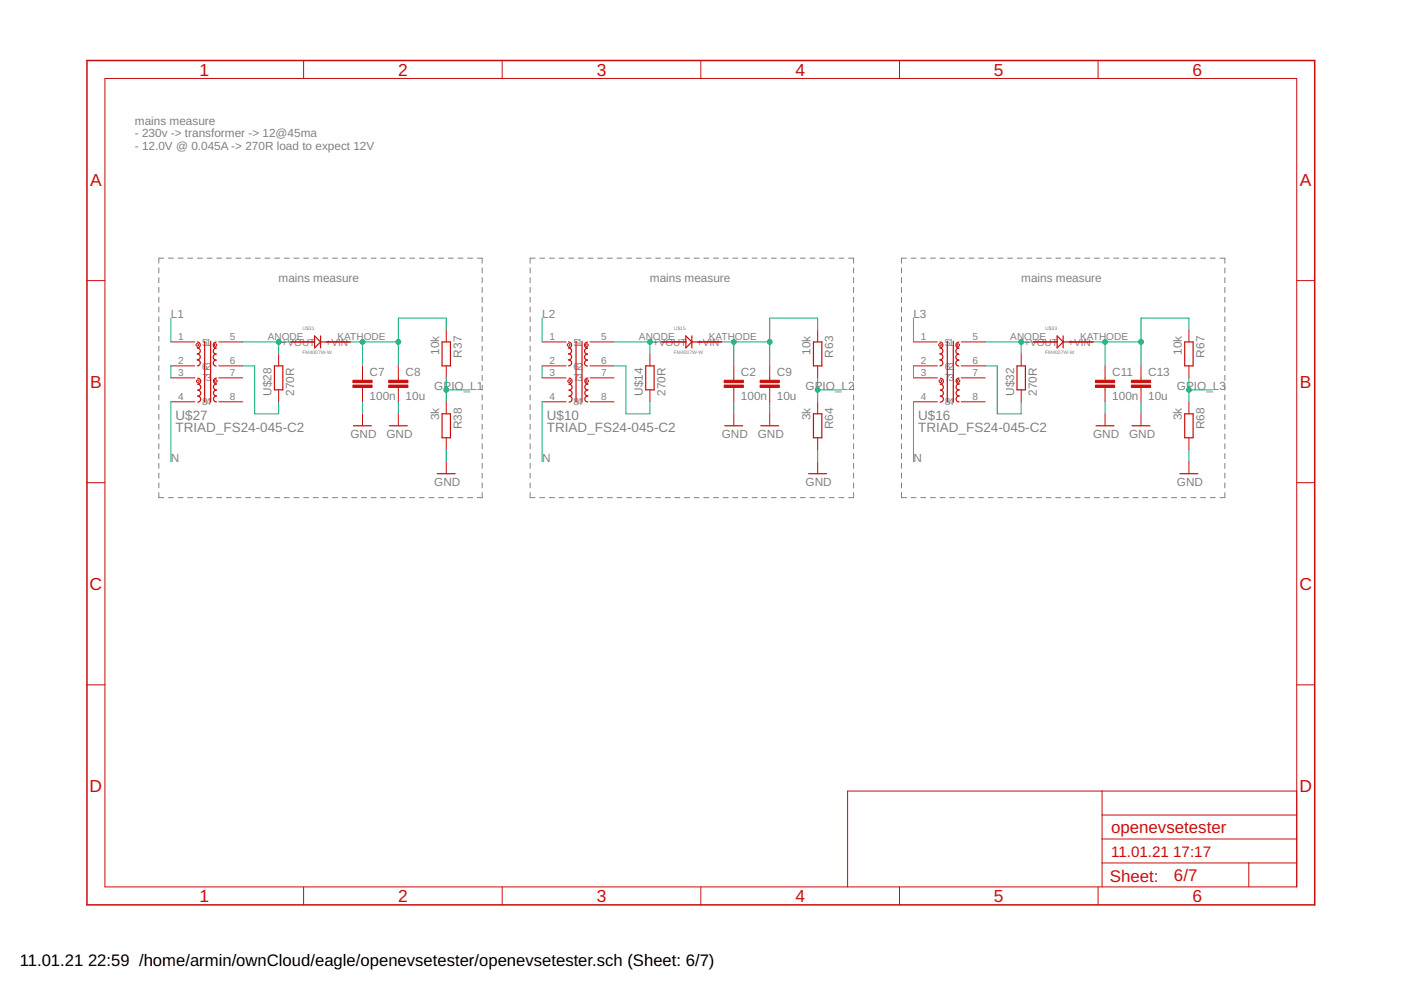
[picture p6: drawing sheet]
<svg xmlns="http://www.w3.org/2000/svg" width="297mm" height="210mm" viewBox="0 0 297 210" stroke-linecap="round" stroke-linejoin="round" font-family="sans-serif">
<g fill="none" stroke="#808080" stroke-width=".21">
<path d="M33.7 56.8v1.1M33.7 58.9v1M34.7 54.7h-1v1.1M35.7 54.7h1.1M37.8 54.7h1M39.8 54.7h1.1M41.9 54.7h1M43.9 54.7h1.1M46 54.7h1M48 54.7h1M50 54.7h1.1M52.1 54.7h1"/>
<path d="M54.1 54.7h1.1M56.2 54.7h1M58.2 54.7h1.1M60.3 54.7h1M62.3 54.7h1.1M64.4 54.7h1M66.4 54.7h1.1M68.5 54.7h1M70.5 54.7h1M72.6 54.7h1M74.6 54.7h1M76.6 54.7h1.1"/>
<path d="M78.7 54.7h1M80.7 54.7h1.1M82.8 54.7h1M84.8 54.7h1.1M86.9 54.7h1M88.9 54.7h1.1M91 54.7h1M93 54.7h1.1M95.1 54.7h1M97.1 54.7h1M99.1 54.7h1.1M101.2 54.7h1v1.1"/>
<path d="M102.2 56.8v1.1M102.2 58.9v1M112.4 56.8v1.1M112.4 58.9v1M113.5 54.7h-1.1v1.1M114.4 54.7h1.1M116.5 54.7h1M118.5 54.7h1.1M120.6 54.7h1M122.6 54.7h1.1M124.7 54.7h1M126.7 54.7h1.1"/>
<path d="M128.8 54.7h1M130.8 54.7h1.1M132.9 54.7h1M134.9 54.7h1.1M136.9 54.7h1.1M139 54.7h1M141.1 54.7h1M143.1 54.7h1M145.1 54.7h1.1M147.2 54.7h1M149.2 54.7h1.1M151.3 54.7h1"/>
<path d="M153.3 54.7h1.1M155.4 54.7h1M157.4 54.7h1.1M159.5 54.7h1M161.5 54.7h1.1M163.6 54.7h1M165.6 54.7h1M167.6 54.7h1.1M169.7 54.7h1M171.7 54.7h1.1M173.8 54.7h1M175.8 54.7h1.1"/>
<path d="M177.9 54.7h1M179.9 54.7h1.1v1.1M181 56.8v1.1M181 58.9v1M191.1 56.8v1.1M191.1 58.9v1M192.2 54.7h-1.1v1.1M193.2 54.7h1M195.2 54.7h1.1M197.3 54.7h1M199.3 54.7h1.1M201.4 54.7h1"/>
<path d="M203.4 54.7h1M205.4 54.7h1.1M207.5 54.7h1M209.5 54.7h1.1M211.6 54.7h1M213.6 54.7h1.1M215.7 54.7h1M217.7 54.7h1.1M219.8 54.7h1M221.8 54.7h1.1M223.9 54.7h1M225.9 54.7h1"/>
<path d="M228 54.7h1M230 54.7h1.1M232.1 54.7h1M234.1 54.7h1M236.1 54.7h1.1M238.2 54.7h1M240.2 54.7h1.1M242.3 54.7h1M244.3 54.7h1.1M246.4 54.7h1M248.4 54.7h1.1M250.5 54.7h1"/>
<path d="M252.5 54.7h1.1M254.6 54.7h1M256.6 54.7h1M258.7 54.7h1v1.1M259.7 56.8v1.1M259.7 58.9v1M33.7 60.9v1.1M33.7 63v1.1M33.7 65.1v1.1M33.7 67.2v1M33.7 69.2v1.1M33.7 71.3v1.1"/>
<path d="M33.7 73.4v1M33.7 75.4v1.1M33.7 77.5v1.1M33.7 79.6v1.1M102.2 60.9v1.1M102.2 63v1.1M102.2 65.1v1.1M102.2 67.2v1M102.2 69.2v1.1M102.2 71.3v1.1M102.2 73.4v1M102.2 75.4v1.1"/>
<path d="M102.2 77.5v1.1M102.2 79.6v1.1M112.4 60.9v1.1M112.4 63v1.1M112.4 65.1v1.1M112.4 67.2v1M112.4 69.2v1.1M112.4 71.3v1.1M112.4 73.4v1M112.4 75.4v1.1M112.4 77.5v1.1M112.4 79.6v1.1"/>
<path d="M181 60.9v1.1M181 63v1.1M181 65.1v1.1M181 67.2v1M181 69.2v1.1M181 71.3v1.1M181 73.4v1M181 75.4v1.1M181 77.5v1.1M181 79.6v1.1M191.1 60.9v1.1M191.1 63v1.1"/>
<path d="M191.1 65.1v1.1M191.1 67.2v1M191.1 69.2v1.1M191.1 71.3v1.1M191.1 73.4v1M191.1 75.4v1.1M191.1 77.5v1.1M191.1 79.6v1.1M259.7 60.9v1.1M259.7 63v1.1M259.7 65.1v1.1M259.7 67.2v1"/>
<path d="M259.7 69.2v1.1M259.7 71.3v1.1M259.7 73.4v1M259.7 75.4v1.1M259.7 77.5v1.1M259.7 79.6v1.1M33.7 81.7v1M33.7 83.7v1.1M33.7 85.8v1.1M33.7 87.9v1M33.7 89.9v1.1M33.7 92v1.1"/>
<path d="M33.7 94.1v1.1M33.7 96.2v1M33.7 98.2v1.1M102.2 81.7v1M102.2 83.7v1.1M102.2 85.8v1.1M102.2 87.9v1M102.2 89.9v1.1M102.2 92v1.1M102.2 94.1v1.1M102.2 96.2v1M102.2 98.2v1.1"/>
<path d="M112.4 81.7v1M112.4 83.7v1.1M112.4 85.8v1.1M112.4 87.9v1M112.4 89.9v1.1M112.4 92v1.1M112.4 94.1v1.1M112.4 96.2v1M112.4 98.2v1.1M181 81.7v1M181 83.7v1.1M181 85.8v1.1"/>
<path d="M181 87.9v1M181 89.9v1.1M181 92v1.1M181 94.1v1.1M181 96.2v1M181 98.2v1.1M191.1 81.7v1M191.1 83.7v1.1M191.1 85.8v1.1M191.1 87.9v1M191.1 89.9v1.1M191.1 92v1.1"/>
<path d="M191.1 94.1v1.1M191.1 96.2v1M191.1 98.2v1.1M259.7 81.7v1M259.7 83.7v1.1M259.7 85.8v1.1M259.7 87.9v1M259.7 89.9v1.1M259.7 92v1.1M259.7 94.1v1.1M259.7 96.2v1M259.7 98.2v1.1"/>
<path d="M33.7 100.3v1.1M33.7 102.4v1M33.7 104.4v1.1h1M35.7 105.5h1.1M37.8 105.5h1M39.8 105.5h1.1M41.9 105.5h1M43.9 105.5h1.1M46 105.5h1M48 105.5h1M50 105.5h1.1M52.1 105.5h1"/>
<path d="M54.1 105.5h1.1M56.2 105.5h1M58.2 105.5h1.1M60.3 105.5h1M62.3 105.5h1.1M64.4 105.5h1M66.4 105.5h1.1M68.5 105.5h1M70.5 105.5h1M72.6 105.5h1M74.6 105.5h1M76.6 105.5h1.1"/>
<path d="M78.7 105.5h1M80.7 105.5h1.1M82.8 105.5h1M84.8 105.5h1.1M86.9 105.5h1M88.9 105.5h1.1M91 105.5h1M93 105.5h1.1M95.1 105.5h1M97.1 105.5h1M99.1 105.5h1.1M102.2 100.3v1.1"/>
<path d="M102.2 102.4v1M102.2 104.4v1.1h-1M112.4 104.4v1.1h1.1M112.4 100.3v1.1M112.4 102.4v1M114.4 105.5h1.1M116.5 105.5h1M118.5 105.5h1.1M120.6 105.5h1M122.6 105.5h1.1M124.7 105.5h1M126.7 105.5h1.1"/>
<path d="M128.8 105.5h1M130.8 105.5h1.1M132.9 105.5h1M134.9 105.5h1.1M136.9 105.5h1.1M139 105.5h1M141.1 105.5h1M143.1 105.5h1M145.1 105.5h1.1M147.2 105.5h1M149.2 105.5h1.1M151.3 105.5h1"/>
<path d="M153.3 105.5h1.1M155.4 105.5h1M157.4 105.5h1.1M159.5 105.5h1M161.5 105.5h1.1M163.6 105.5h1M165.6 105.5h1M167.6 105.5h1.1M169.7 105.5h1M171.7 105.5h1.1M173.8 105.5h1M175.8 105.5h1.1"/>
<path d="M177.9 105.5h1M181 104.4v1.1h-1.1M181 100.3v1.1M181 102.4v1M191.1 104.4v1.1h1.1M191.1 100.3v1.1M191.1 102.4v1M193.2 105.5h1M195.2 105.5h1.1M197.3 105.5h1M199.3 105.5h1.1M201.4 105.5h1"/>
<path d="M203.4 105.5h1M205.4 105.5h1.1M207.5 105.5h1M209.5 105.5h1.1M211.6 105.5h1M213.6 105.5h1.1M215.7 105.5h1M217.7 105.5h1.1M219.8 105.5h1M221.8 105.5h1.1M223.9 105.5h1M225.9 105.5h1"/>
<path d="M228 105.5h1M230 105.5h1.1M232.1 105.5h1M234.1 105.5h1M236.1 105.5h1.1M238.2 105.5h1M240.2 105.5h1.1M242.3 105.5h1M244.3 105.5h1.1M246.4 105.5h1M248.4 105.5h1.1M250.5 105.5h1"/>
<path d="M252.5 105.5h1.1M254.6 105.5h1M256.6 105.5h1M259.7 104.4v1.1h-1M259.7 100.3v1.1M259.7 102.4v1"/>
</g>
<g fill="none" stroke="#c90d0c" stroke-width=".21">
<path d="M22.2 16.6h252.7v171.4h-252.7zM64.4 12.8v3.8M106.5 12.8v3.8M148.6 12.8v3.8M190.7 12.8v3.8M232.8 12.8v3.8M18.4 59.5h3.8M274.9 59.5h3.8M36.2 72.5h5.1M36.2 77.6h5.1M46.4 72.5h5.1M46.4 77.6h5.1"/>
<path d="M59.1 75v2.6M61.6 72.5h5.1M69.2 72.5h5.1M76.9 77.6v3M84.5 77.6v3M94.6 70v2.5M94.6 77.6v2.5M114.9 72.5h5.1M114.9 77.6h5.1M125.1 72.5h5.1M125.1 77.6h5.1M137.8 75v2.6"/>
<path d="M140.3 72.5h5.1M148 72.5h5M155.6 77.6v3M163.2 77.6v3M173.4 70v2.5M173.4 77.6v2.5M193.7 72.5h5M193.7 77.6h5M203.8 72.5h5.1M203.8 77.6h5.1M216.5 75v2.6M219.1 72.5h5"/>
<path d="M226.7 72.5h5.1M234.3 77.6v3M241.9 77.6v3M252.1 70v2.5M252.1 77.6v2.5M36.2 80.1h5.1M36.2 85.2h5.1M46.4 80.1h5.1M46.4 85.2h5.1M59.1 82.7v2.5M76.9 82.1v3.1M76.9 87.7v2.6"/>
<path d="M84.5 82.1v3.1M84.5 87.7v2.6M94.6 85.2v2.5M94.6 92.8v2.6M94.6 97.9v2.5M114.9 80.1h5.1M114.9 85.2h5.1M125.1 80.1h5.1M125.1 85.2h5.1M137.8 82.7v2.5M155.6 82.1v3.1M155.6 87.7v2.6"/>
<path d="M163.2 82.1v3.1M163.2 87.7v2.6M173.4 85.2v2.5M173.4 92.8v2.6M173.4 97.9v2.5M193.7 80.1h5M193.7 85.2h5M203.8 80.1h5.1M203.8 85.2h5.1M216.5 82.7v2.5M234.3 82.1v3.1M234.3 87.7v2.6"/>
<path d="M241.9 82.1v3.1M241.9 87.7v2.6M252.1 85.2v2.5M252.1 92.8v2.6M252.1 97.9v2.5M18.4 102.3h3.8M274.9 102.3h3.8M18.4 145.2h3.8M274.9 145.2h3.8M233.7 167.7v20.3M233.7 177.9h41.2M233.7 172.8h41.2"/>
<path d="M274.9 167.7h-95.2v20.3M64.4 188v3.9M106.5 188v3.9M148.6 188v3.9M190.7 188v3.9M232.8 188v3.9M233.7 183h41.2M264.8 183v5"/>
<circle cx="41.8" cy="73.1" r=".28"/>
<circle cx="45.7" cy="73.2" r=".28"/>
<circle cx="120.5" cy="73.1" r=".28"/>
<circle cx="124.4" cy="73.2" r=".28"/>
<circle cx="199.3" cy="73.1" r=".28"/>
<circle cx="203.2" cy="73.2" r=".28"/>
<circle cx="41.9" cy="80.8" r=".28"/>
<circle cx="45.8" cy="80.8" r=".28"/>
<circle cx="120.6" cy="80.8" r=".28"/>
<circle cx="124.5" cy="80.8" r=".28"/>
<circle cx="199.4" cy="80.8" r=".28"/>
<circle cx="203.2" cy="80.8" r=".28"/>
</g>
<path d="M18.4 12.8h260.3v179.1h-260.3z" fill="none" stroke="#c90d0c" stroke-width=".32"/>
<g fill="none" stroke="#c90d0c" stroke-width=".25">
<path d="M41.8 72.5a.63 .63 0 0 1 .7 .6 .63 .63 0 0 1-.7 .7 .63 .63 0 0 1 .7 .6 .63 .63 0 0 1-.7 .6 .63 .63 0 0 1 .7 .7 .63 .63 0 0 1-.7 .6 .63 .63 0 0 1 .7 .6 .63 .63 0 0 1-.7 .7M43.4 72.3v13M44.7 72.3v13M45.8 72.5a.64 .64 0 0 0-.6 .7 .64 .64 0 0 0 .6 .6 .64 .64 0 0 0-.6 .6 .64 .64 0 0 0 .6 .7 .64 .64 0 0 0-.6 .6 .64 .64 0 0 0 .6 .6 .64 .64 0 0 0-.6 .7 .64 .64 0 0 0 .6 .6M58.2 77.6h1.8v5.1h-1.8zM61.6 72.5h5.1M66.7 71.2l1.3 1.3-1.3 1.3zM68 72.5h6.3M68 71.2v2.6M93.7 72.5h1.8v5.1h-1.8zM120.5 72.5a.63 .63 0 0 1 .7 .6 .63 .63 0 0 1-.7 .7 .63 .63 0 0 1 .7 .6 .63 .63 0 0 1-.7 .6 .63 .63 0 0 1 .7 .7 .63 .63 0 0 1-.7 .6 .63 .63 0 0 1 .7 .6 .63 .63 0 0 1-.7 .7M122.1 72.3v13"/>
<path d="M123.4 72.3v13M124.6 72.5a.63 .63 0 0 0-.7 .7 .63 .63 0 0 0 .7 .6 .63 .63 0 0 0-.7 .6 .63 .63 0 0 0 .7 .7 .63 .63 0 0 0-.7 .6 .63 .63 0 0 0 .7 .6 .63 .63 0 0 0-.7 .7 .63 .63 0 0 0 .7 .6M136.9 77.6h1.8v5.1h-1.8zM140.3 72.5h5.1M145.4 71.2l1.3 1.3-1.3 1.3zM146.7 72.5h6.3M146.7 71.2v2.6M172.5 72.5h1.7v5.1h-1.7zM199.3 72.5a.63 .63 0 0 1 .6 .6 .63 .63 0 0 1-.6 .7 .63 .63 0 0 1 .6 .6 .63 .63 0 0 1-.6 .6 .63 .63 0 0 1 .6 .7 .63 .63 0 0 1-.6 .6 .63 .63 0 0 1 .6 .6 .63 .63 0 0 1-.6 .7M200.9 72.3v13M202.1 72.3v13M203.3 72.5a.63 .63 0 0 0-.7 .7 .63 .63 0 0 0 .7 .6 .63 .63 0 0 0-.7 .6 .63 .63 0 0 0 .7 .7 .63 .63 0 0 0-.7 .6 .63 .63 0 0 0 .7 .6 .63 .63 0 0 0-.7 .7 .63 .63 0 0 0 .7 .6"/>
<path d="M215.6 77.6h1.8v5.1h-1.8zM219.1 72.5h5M224.1 71.2l1.3 1.3-1.3 1.3zM225.4 72.5h6.4M225.4 71.2v2.6M251.2 72.5h1.8v5.1h-1.8zM41.9 80.2a.63 .63 0 0 1 .7 .6 .63 .63 0 0 1-.7 .6 .63 .63 0 0 1 .7 .7 .63 .63 0 0 1-.7 .6 .63 .63 0 0 1 .7 .7 .63 .63 0 0 1-.7 .6 .63 .63 0 0 1 .7 .6 .63 .63 0 0 1-.7 .7M45.9 80.1a.63 .63 0 0 0-.6 .7 .63 .63 0 0 0 .6 .6 .63 .63 0 0 0-.6 .6 .63 .63 0 0 0 .6 .7 .63 .63 0 0 0-.6 .6 .63 .63 0 0 0 .6 .6 .63 .63 0 0 0-.6 .7 .63 .63 0 0 0 .6 .6M75 90.3h3.7M82.5 90.3h3.9M93.7 87.7h1.8v5.1h-1.8zM120.6 80.2a.63 .63 0 0 1 .7 .6 .63 .63 0 0 1-.7 .6 .63 .63 0 0 1 .7 .7 .63 .63 0 0 1-.7 .6 .63 .63 0 0 1 .7 .7 .63 .63 0 0 1-.7 .6 .63 .63 0 0 1 .7 .6 .63 .63 0 0 1-.7 .7"/>
<path d="M124.6 80.1a.63 .63 0 0 0-.6 .7 .63 .63 0 0 0 .6 .6 .63 .63 0 0 0-.6 .6 .63 .63 0 0 0 .6 .7 .63 .63 0 0 0-.6 .6 .63 .63 0 0 0 .6 .6 .63 .63 0 0 0-.6 .7 .63 .63 0 0 0 .6 .6M153.7 90.3h3.8M161.3 90.3h3.8M172.5 87.7h1.7v5.1h-1.7zM199.4 80.2a.63 .63 0 0 1 .6 .6 .63 .63 0 0 1-.6 .6 .63 .63 0 0 1 .6 .7 .63 .63 0 0 1-.6 .6 .63 .63 0 0 1 .6 .7 .63 .63 0 0 1-.6 .6 .63 .63 0 0 1 .6 .6 .63 .63 0 0 1-.6 .7M203.3 80.1a.63 .63 0 0 0-.6 .7 .63 .63 0 0 0 .6 .6 .63 .63 0 0 0-.6 .6 .63 .63 0 0 0 .6 .7 .63 .63 0 0 0-.6 .6 .63 .63 0 0 0 .6 .6 .63 .63 0 0 0-.6 .7 .63 .63 0 0 0 .6 .6M232.4 90.3h3.8M240 90.3h3.8M251.2 87.7h1.8v5.1h-1.8zM92.7 100.4h3.8M171.4 100.4h3.9M250.2 100.4h3.8"/>
</g>
<g fill="#c90d0c" stroke="#c90d0c" stroke-width=".21">
<path d="M74.8 81.6h4.1v.5h-4.1z"/>
<path d="M74.8 80.6h4.1v.5h-4.1z"/>
<path d="M82.4 81.6h4.1v.5h-4.1z"/>
<path d="M82.4 80.6h4.1v.5h-4.1z"/>
<path d="M153.5 81.6h4.1v.5h-4.1z"/>
<path d="M153.5 80.6h4.1v.5h-4.1z"/>
<path d="M161.2 81.6h4v.5h-4z"/>
<path d="M161.2 80.6h4v.5h-4z"/>
<path d="M232.3 81.6h4v.5h-4z"/>
<path d="M232.3 80.6h4v.5h-4z"/>
<path d="M239.9 81.6h4v.5h-4z"/>
<path d="M239.9 80.6h4v.5h-4z"/>
</g>
<g fill="none" stroke="#0dab76" stroke-width=".21">
<path d="M36.2 67.4v5.1M36.2 77.6v2.5M51.5 72.5h10.1M51.5 77.6h2.5v10.1h5.1v-2.5M59.1 72.5v2.5M74.3 72.5h10.2M76.9 72.5v5.1M94.6 70v-2.6h-10.1v10.2M114.9 67.4v5.1M114.9 77.6v2.5M130.2 72.5h10.1M130.2 77.6h2.5v10.1h5.1v-2.5"/>
<path d="M137.8 72.5v2.5M153 72.5h10.2M155.6 72.5v5.1M173.4 70v-2.6h-10.2v10.2M193.7 67.4v5.1M193.7 77.6v2.5M208.9 72.5h10.2M208.9 77.6h2.5v10.1h5.1v-2.5M216.5 72.5v2.5M231.8 72.5h10.1M234.3 72.5v5.1M252.1 70v-2.6h-10.2v10.2"/>
<path d="M36.2 85.2v12.7M76.9 85.2v2.5M84.5 85.2v2.5M94.6 80.1v5.1M94.6 95.4v2.5M94.6 82.7h5.1M114.9 85.2v12.7M155.6 85.2v2.5M163.2 85.2v2.5M173.4 80.1v5.1M173.4 95.4v2.5M173.4 82.7h5"/>
<path d="M193.7 85.2v12.7M234.3 85.2v2.5M241.9 85.2v2.5M252.1 80.1v5.1M252.1 95.4v2.5M252.1 82.7h5.1"/>
</g>
<g fill="#0dab76" stroke="#0dab76" stroke-width=".21">
<circle cx="94.6" cy="82.7" r=".51"/>
<circle cx="59.1" cy="72.5" r=".51"/>
<circle cx="137.8" cy="72.5" r=".51"/>
<circle cx="155.6" cy="72.5" r=".51"/>
<circle cx="163.2" cy="72.5" r=".51"/>
<circle cx="216.5" cy="72.5" r=".51"/>
<circle cx="234.3" cy="72.5" r=".51"/>
<circle cx="241.9" cy="72.5" r=".51"/>
<circle cx="252.1" cy="82.7" r=".51"/>
<circle cx="173.4" cy="82.7" r=".51"/>
<circle cx="76.9" cy="72.5" r=".51"/>
<circle cx="84.5" cy="72.5" r=".51"/>
</g>
<g font-size="3.7" fill="#c90d0c">
<text x="42.3" y="16">1</text>
<text x="84.4" y="16">2</text>
<text x="126.5" y="16">3</text>
<text x="168.6" y="16">4</text>
<text x="210.7" y="16">5</text>
<text x="252.9" y="16">6</text>
<text x="19.1" y="39.4">A</text>
<text x="275.6" y="39.4">A</text>
<text x="19.1" y="82.2">B</text>
<text x="275.6" y="82.2">B</text>
<text x="19" y="125.1">C</text>
<text x="275.5" y="125.1">C</text>
<text x="19" y="167.9">D</text>
<text x="275.5" y="167.9">D</text>
<text x="42.3" y="191.2">1</text>
<text x="84.4" y="191.2">2</text>
<text x="126.5" y="191.2">3</text>
<text x="168.6" y="191.2">4</text>
<text x="210.7" y="191.2">5</text>
<text x="252.9" y="191.2">6</text>
</g>
<g font-size="3.6" fill="#c90d0c">
<text x="235.6" y="176.6">openevsetester</text>
<text x="235.3" y="186.9">Sheet:</text>
<text x="248.9" y="186.8">6/7</text>
</g>
<g font-size="3.5">
<text x="4.2" y="204.7">11.01.21</text>
<text x="18.7" y="204.7">22:59 /home/armin/ownCloud/eagle/openevsetester/openevsetester.sch (Sheet: 6/7)</text>
</g>
<g font-size="3.2" fill="#c90d0c">
<text x="235.6" y="181.7">11.01.21</text>
<text x="248.7" y="181.7">17:17</text>
</g>
<g font-size="2.9" fill="#808080">
<text x="37.2" y="89.1">U$27</text>
<text x="116" y="89.1">U$10</text>
<text x="194.7" y="89.1">U$16</text>
<text x="37.2" y="91.7">TRIAD_FS24-045-C2</text>
<text x="116" y="91.7">TRIAD_FS24-045-C2</text>
<text x="194.7" y="91.7">TRIAD_FS24-045-C2</text>
</g>
<g font-size="2.5" fill="#808080">
<text x="28.6" y="26.4">mains measure</text>
<text x="28.6" y="29.1">- 230v -&gt; transformer -&gt; 12@45ma</text>
<text x="28.6" y="31.7">- 12.0V @ 0.045A -&gt; 270R load to expect 12V</text>
<text x="59.1" y="59.8">mains measure</text>
<text x="137.8" y="59.8">mains measure</text>
<text x="216.5" y="59.8">mains measure</text>
<text x="36.2" y="67.4">L1</text>
<text x="114.9" y="67.4">L2</text>
<text x="193.7" y="67.4">L3</text>
<text x="93.1" y="75.3" transform="rotate(-90 93.1 75.3)">10k</text>
<text x="97.9" y="75.8" transform="rotate(-90 97.9 75.8)">R37</text>
<text x="171.8" y="75.3" transform="rotate(-90 171.8 75.3)">10k</text>
<text x="176.6" y="75.8" transform="rotate(-90 176.6 75.8)">R63</text>
<text x="250.6" y="75.3" transform="rotate(-90 250.6 75.3)">10k</text>
<text x="255.4" y="75.8" transform="rotate(-90 255.4 75.8)">R67</text>
<text x="57.6" y="83.9" transform="rotate(-90 57.6 83.9)">U$28</text>
<text x="62.4" y="83.9" transform="rotate(-90 62.4 83.9)">270R</text>
<text x="78.4" y="79.7">C7</text>
<text x="86" y="79.7">C8</text>
<text x="92.1" y="82.7">GPIO_L1</text>
<text x="136.3" y="83.9" transform="rotate(-90 136.3 83.9)">U$14</text>
<text x="141.1" y="83.9" transform="rotate(-90 141.1 83.9)">270R</text>
<text x="157.1" y="79.7">C2</text>
<text x="164.7" y="79.7">C9</text>
<text x="170.8" y="82.7">GPIO_L2</text>
<text x="215" y="83.9" transform="rotate(-90 215 83.9)">U$32</text>
<text x="219.8" y="83.9" transform="rotate(-90 219.8 83.9)">270R</text>
<text x="235.8" y="79.7">C11</text>
<text x="243.4" y="79.7">C13</text>
<text x="249.5" y="82.7">GPIO_L3</text>
<text x="78.4" y="84.8">100n</text>
<text x="86" y="84.8">10u</text>
<text x="93.1" y="89.1" transform="rotate(-90 93.1 89.1)">3k</text>
<text x="157.1" y="84.8">100n</text>
<text x="164.7" y="84.8">10u</text>
<text x="171.8" y="89.1" transform="rotate(-90 171.8 89.1)">3k</text>
<text x="235.8" y="84.8">100n</text>
<text x="243.4" y="84.8">10u</text>
<text x="250.6" y="89.1" transform="rotate(-90 250.6 89.1)">3k</text>
<text x="74.3" y="92.8">GND</text>
<text x="81.9" y="92.8">GND</text>
<text x="97.9" y="91" transform="rotate(-90 97.9 91)">R38</text>
<text x="153" y="92.8">GND</text>
<text x="160.7" y="92.8">GND</text>
<text x="176.6" y="91" transform="rotate(-90 176.6 91)">R64</text>
<text x="231.8" y="92.8">GND</text>
<text x="239.4" y="92.8">GND</text>
<text x="255.4" y="91" transform="rotate(-90 255.4 91)">R68</text>
<text x="36.2" y="97.9">N</text>
<text x="114.9" y="97.9">N</text>
<text x="193.7" y="97.9">N</text>
<text x="92.1" y="103">GND</text>
<text x="170.8" y="103">GND</text>
<text x="249.5" y="103">GND</text>
</g>
<g font-size="2.1" fill="#808080">
<text x="37.8" y="72.1">1</text>
<text x="37.8" y="77.2">2</text>
<text x="42.8" y="73.3">5</text>
<text x="43.6" y="73.3">1</text>
<text x="48.7" y="72.1">5</text>
<text x="48.7" y="77.2">6</text>
<text x="56.8" y="72.1">ANODE</text>
<text x="59.7" y="73.3">+VOUT</text>
<text x="69" y="73.3">+VIN</text>
<text x="71.6" y="72.1">KATHODE</text>
<text x="116.5" y="72.1">1</text>
<text x="116.5" y="77.2">2</text>
<text x="121.6" y="73.3">5</text>
<text x="122.4" y="73.3">1</text>
<text x="127.4" y="72.1">5</text>
<text x="127.4" y="77.2">6</text>
<text x="135.5" y="72.1">ANODE</text>
<text x="138.4" y="73.3">+VOUT</text>
<text x="147.8" y="73.3">+VIN</text>
<text x="150.3" y="72.1">KATHODE</text>
<text x="195.2" y="72.1">1</text>
<text x="195.2" y="77.2">2</text>
<text x="200.3" y="73.3">5</text>
<text x="201.1" y="73.3">1</text>
<text x="206.2" y="72.1">5</text>
<text x="206.2" y="77.2">6</text>
<text x="214.2" y="72.1">ANODE</text>
<text x="217.1" y="73.3">+VOUT</text>
<text x="226.5" y="73.3">+VIN</text>
<text x="229" y="72.1">KATHODE</text>
<text x="37.8" y="79.8">3</text>
<text x="42.8" y="78.3">6</text>
<text x="42.8" y="80.9">7</text>
<text x="43.6" y="78.3">2</text>
<text x="43.6" y="80.9">3</text>
<text x="48.7" y="79.8">7</text>
<text x="116.5" y="79.8">3</text>
<text x="121.6" y="78.3">6</text>
<text x="121.6" y="80.9">7</text>
<text x="122.4" y="78.3">2</text>
<text x="122.4" y="80.9">3</text>
<text x="127.4" y="79.8">7</text>
<text x="195.2" y="79.8">3</text>
<text x="200.3" y="78.3">6</text>
<text x="200.3" y="80.9">7</text>
<text x="201.1" y="78.3">2</text>
<text x="201.1" y="80.9">3</text>
<text x="206.2" y="79.8">7</text>
<text x="37.8" y="84.8">4</text>
<text x="42.8" y="86">84</text>
<text x="48.7" y="84.8">8</text>
<text x="116.5" y="84.8">4</text>
<text x="121.6" y="86">84</text>
<text x="127.4" y="84.8">8</text>
<text x="195.2" y="84.8">4</text>
<text x="200.3" y="86">84</text>
<text x="206.2" y="84.8">8</text>
</g>
<g font-size="1.1" fill="#808080">
<text x="64.1" y="70">U$31</text>
<text x="142.9" y="70">U$15</text>
<text x="221.6" y="70">U$33</text>
<text x="64.1" y="75">FM4007W-W</text>
<text x="142.9" y="75">FM4007W-W</text>
<text x="221.6" y="75">FM4007W-W</text>
</g>
</svg>
